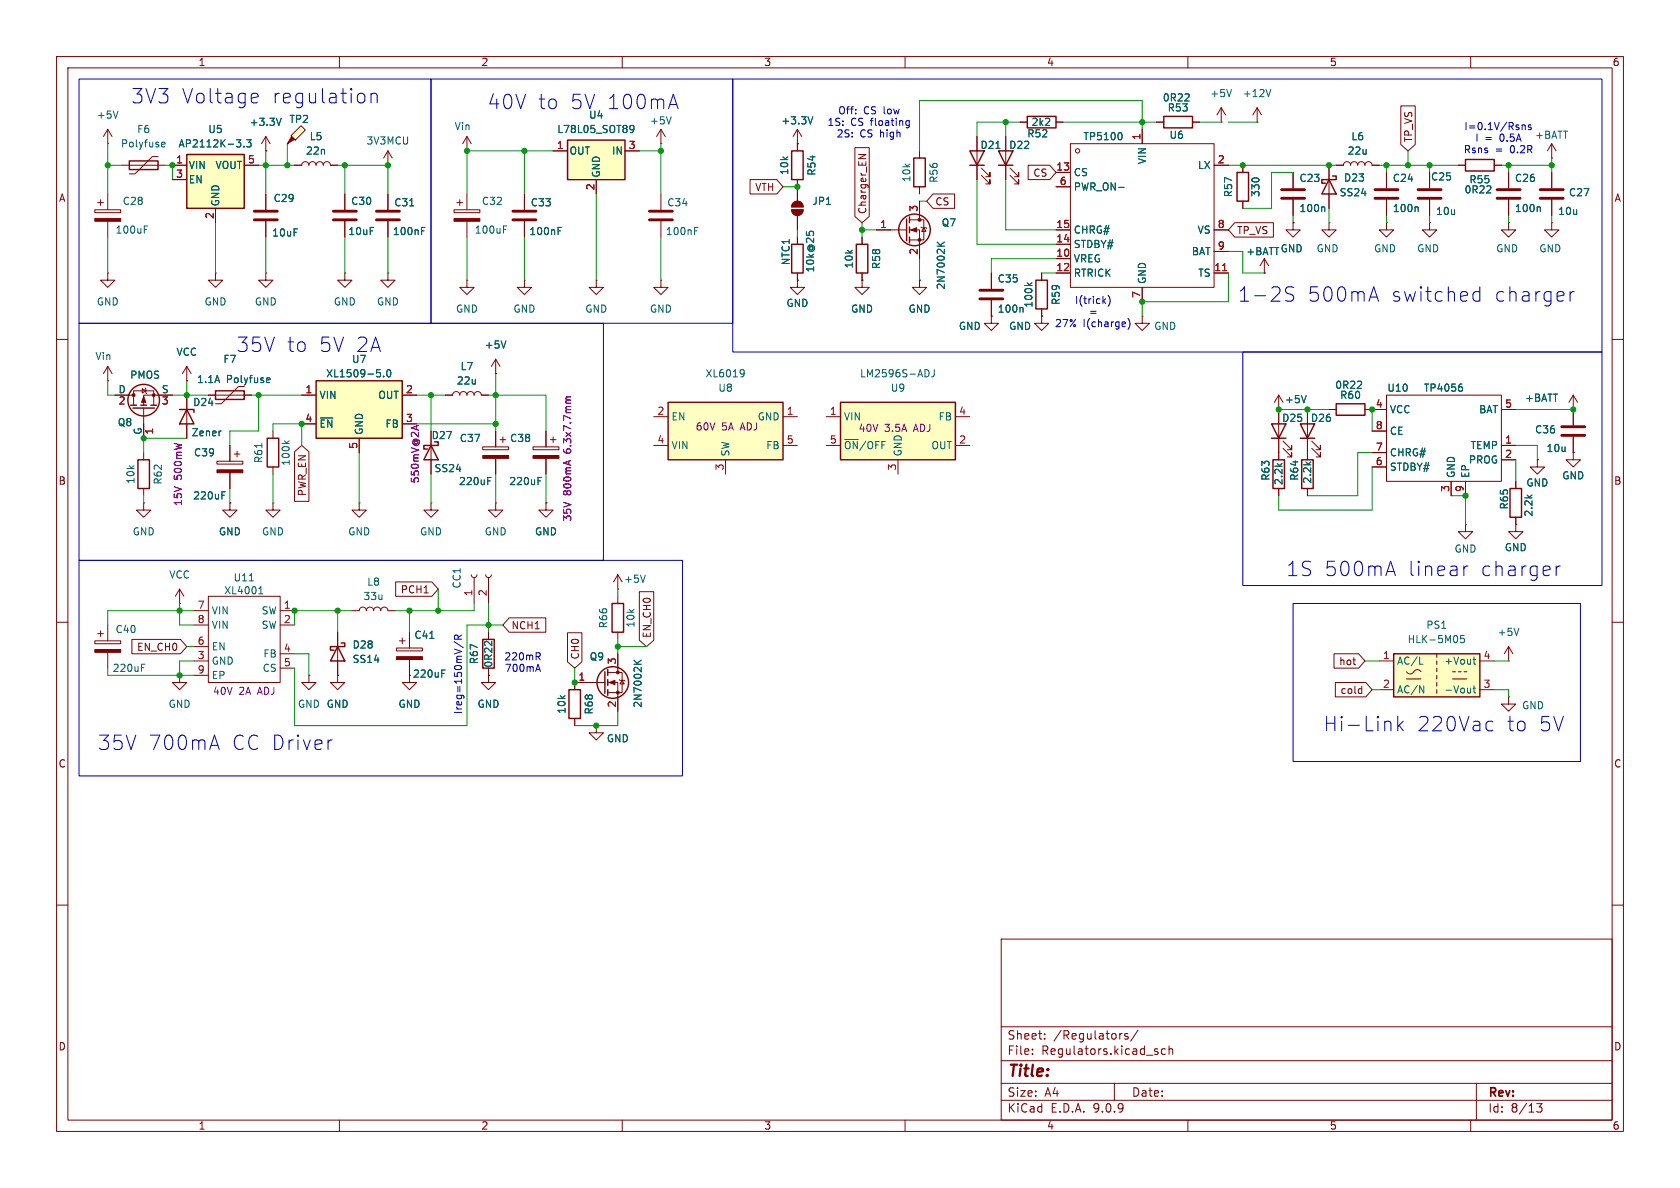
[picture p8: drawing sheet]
<svg xmlns="http://www.w3.org/2000/svg" width="297mm" height="210mm" viewBox="0 0 297 210" stroke-linecap="round" stroke-linejoin="round" font-family="sans-serif">
<g fill="none" stroke="#840000" stroke-width=".18">
<path d="M10 10h277v190h-277zM12 12h273v186h-273zM60 10v2M110 10v2M160 10v2M210 10v2M260 10v2M141 49.5v1.3h1.2l-1.2 1.3-1.3-1.3h1.3M141 49.5h.1M10 60h2M19 67.3h.1M19 64.8l-.7 1.2"/>
<path d="M19 64.8l.8 1.2M19 64.8v2.5M285 60h2M48.3 88.9v1.3h-1.3l1.3 1.2 1.2-1.2h-1.2M48.3 88.9h.1M10 110h2M16.8 113.3h4.5v.5h-4.5zM17.3 112h1M17.8 111.5v1M19 110.5v2.8M19 115.3v2.8M34.3 108h2.5"/>
<path d="M34.3 110.5h2.5M34.3 114.3h2.5M34.3 116.8h2.5M34.3 119.4h2.5M36.8 105.4h12.7v15.3h-12.7zM49.5 108h2.6M49.5 110.5h2.6M49.5 115.6h2.6M49.5 118.1h2.6M285 110h2M266.7 123.2v1.3h1.3l-1.3 1.2-1.3-1.2h1.3M266.7 123.2h.1"/>
<path d="M10 160h2M177 166h108v32h-108zM285 160h2M60 198v2M110 198v2M160 198v2M177 194.5h108M177 191.5h108M177 187.5h108M177 181.5h108M182.5 186.3v.1M182.5 185.5v.1"/>
<path d="M184.7 183.6v.1M184.7 182.8v.1M197 191.5v3M198.2 182.7h.2M199.4 182.8l-.4-.1-.2 .2 .1 .2 .5 .2v.3h-.6M201.2 182.1l-1.3 2M204.5 185.9l.2 .2-.2 .3M204.5 185.4l.2 .1M206 185.5l-.4-.1-.3 .3v.4l.2 .2h.5M206.7 185.5l.2-.1 .3 .1 .1 .9M206.7 184.9v1.5M210 198v2"/>
<path d="M260 198v2M261 191.5v6.5M271.7 195.1h.9l-.5 .6 .4 .1v.7l-.2 .1-.6-.1"/>
</g>
<path d="M25 118h.4M25 117.4h.6M44.1 102.7h.7M45.8 105h.7M45.9 104l.2-.3v1.3" fill="none" stroke="#006464" stroke-width=".18"/>
<path d="M16.8 114.8h4.5v.5h-4.5z" fill="#840000" stroke="#840000" stroke-width=".18"/>
<path d="M246.4 115.6h15.2v7.6h-15.2z" fill="#ffffc2"/>
<path d="M246.4 115.6h15.2v7.6h-15.2z" fill="none" stroke="#840000" stroke-width=".25"/>
<g fill="none" stroke="#840000" stroke-width=".18">
<path d="M243.8 116.8h2.6M248.7 118.7a.8 .8 0 0 0 .8 .4 .8 .8 0 0 0 .6-.6 .73 .73 0 0 1 1.1 .2M254 115.6v.6M254 116.8v.7M254 118.1v.6M254 119.4v.6M256.8 118.7h.5M257.8 118.7h.5M258.8 118.7h.5M261.6 116.8h2.6M266.7 116.8h.1M266.7 114.3l-.8 1.3"/>
<path d="M266.7 114.3l.8 1.3M266.7 114.3v2.5M243.8 121.9h2.6M248.7 120h2.5M254 120.7v.6M254 121.9v.7M256.8 120h2.5M261.6 121.9h2.6"/>
</g>
<path d="M251 117.4h.6M258.8 112.3h-.6v.6l.2-.1 .4 .1 .1 .2-.1 .4-.1 .1-.5-.1M260.4 116.6h.5M260.6 116.1v1.1l.3 .2M268.5 111.1l-.4 1.2M251 121.2l.7 1.3v-1.3M260.4 121.7h.5M260.6 121.2v1.1l.3 .2" fill="none" stroke="#006464" stroke-width=".18"/>
<path d="M100.3 24.8h10.2v7h-10.2z" fill="#ffffc2"/>
<g fill="none" stroke="#840000" stroke-width=".25">
<path d="M100.3 24.8h10.2v7h-10.2zM160.3 38.7v3.8M160.8 38.4v1M161.5 27.9h2.1v5.1h-2.1zM171.4 26.7h2.6l-1.3 2.5zM171.4 29.2h2.6M176.5 26.7h2.6l-1.3 2.5zM176.5 29.2h2.6M181.6 20.6h5.1v2h-5.1zM205.7 20.6h5.1v2h-5.1zM218.7 30.5h2v5.1h-2zM259.1 28.2h5.1v2h-5.1z"/>
<path d="M160.8 40.1v1M160.8 41.9v1M183.1 49.5h2.1v5.1h-2.1zM23.1 71.6h1M23.5 72.1h3.8M24.9 71.6h1M26.7 71.6h1M38.1 69.1h5.1v1.5h-5.1zM47.2 77.5h2.1v5.1h-2.1zM224.8 74.9h2.5l-1.2 2.6zM224.8 77.5h2.5M229.9 74.9h2.5l-1.3 2.6z"/>
<path d="M229.9 77.5h2.5M236.2 71.4h5.1v2h-5.1zM24.4 81.3h2v5.1h-2zM225 81.3h2.1v5.1h-2.1zM230.1 81.3h2.1v5.1h-2.1zM267 86.4h2v5h-2z"/>
<circle cx="161.7" cy="40.6" r="2.79"/>
<circle cx="25.4" cy="70.7" r="2.79"/>
</g>
<g fill="none" stroke="#840000" stroke-width=".18">
<path d="M215.9 19.1l-.8 1.2M215.9 19.1l.8 1.2M215.9 19.1v2.5M222.2 19.1l-.7 1.2M222.2 19.1l.8 1.2M222.2 19.1v2.5M80.3 37.1h4.5v.5h-4.5zM80.8 35.8h1M81.3 35.3v1M82.5 34.3v2.8M82.5 39.1v2.8M97.8 26.7h2.5"/>
<path d="M105.4 31.8v2.5M110.5 26.7h2.5M160.8 38.9h2.5v3.5h-2.5M162.6 26.7v1.2M162.6 33v1.3M162.6 35.6v3.3M172.7 24.1v7.7M173.5 31l1.5 1.5v-.7v.7h-.8M173.5 29.7l1.5 1.5v-.7v.7h-.8M177.8 24.1v7.7M178.6 31l1.5 1.5v-.7v.7h-.8M178.6 29.7l1.5 1.5v-.7v.7h-.8"/>
<path d="M180.3 21.6h1.3M186.7 21.6h1.3M186.7 30.5h2.5M186.7 33h2.5M189.2 25.4h25.4v25.4h-25.4zM201.9 22.9v2.5M204.5 21.6h1.2M210.8 21.6h1.3M214.6 29.2h2.6M215.9 21.6h.1M219.7 29.2v1.3M219.7 35.6v1.2"/>
<path d="M222.2 21.6h.1M228.6 30.5v2.8M228.6 35.3v2.8M236.2 29.2h1.3a.64 .64 0 0 1 .6-.6 .64 .64 0 0 1 .7 .6 .64 .64 0 0 1 .6-.6 .64 .64 0 0 1 .6 .6 .64 .64 0 0 1 .7-.6 .64 .64 0 0 1 .6 .6 .64 .64 0 0 1 .6-.6 .64 .64 0 0 1 .7 .6h1.2M245.1 30.5v2.8M245.1 35.3v2.8M252.7 30.5v2.8M252.7 35.3v2.8M257.8 29.2h1.3M264.2 29.2h1.2M266.7 30.5v2.8M266.7 35.3v2.8"/>
<path d="M274.3 27.9h.1M274.3 25.4v2.5M274.3 30.5v2.8M274.3 35.3v2.8M274.3 25.4l-.7 1.3M274.3 25.4l.8 1.3M82.5 49.5v1.3h1.3l-1.3 1.3-1.2-1.3h1.2M82.5 49.5h.1M105.4 49.5v1.3h1.3l-1.3 1.3-1.3-1.3h1.3M105.4 49.5h.1M154.9 40.6h5.4M160.8 40.6h1.8v5.1"/>
<path d="M162.8 40.1l.1 .2h.8l.1 .1M163.3 40.3l.4 .6h-.8zM175.3 55.9v1.3h1.2l-1.2 1.2-1.3-1.2h1.3M175.3 55.9h.1M175.3 48.3v2.8M175.3 53.1v2.8M184.1 55.9v1.3h1.3l-1.3 1.2-1.2-1.2h1.2M184.1 55.9h.1M184.1 48.3v1.2M184.1 54.6v1.3M186.7 40.6h2.5M186.7 43.2h2.5"/>
<path d="M186.7 45.7h2.5M186.7 48.3h2.5M201.9 55.9v1.3h1.3l-1.3 1.2-1.2-1.2h1.2M201.9 55.9h.1M201.9 50.8v2.5M214.6 40.6h2.6M214.6 48.3h2.6M214.6 44.5h2.6M20.3 69.9h3.3M23.6 71.6v-2.5h3.6v2.5M25.1 68.7l.7 .4-.7 .4zM25.4 72.1v5.4"/>
<path d="M25.7 68.6l.1 .1v.8l.1 .1M30.5 69.9h-5.1v1.7M36.8 69.9h7.6M40.6 78.7v2.8M41.9 79.8v1M43.2 68.3h-1l-3.1 3.1h-1M48.3 76.2v1.3M226.1 72.4h.1M226.1 69.9v11.4M226.1 69.9l-.8 1.2M226.1 69.9l.7 1.2M226.8 79.2l1.5 1.6v-.8v.8h-.7"/>
<path d="M226.8 78l1.5 1.5v-.8v.8h-.7M231.1 72.4v8.9M231.9 79.2l1.5 1.6v-.8v.8h-.7M231.9 78l1.5 1.5v-.8v.8h-.7M234.9 72.4h1.3M241.3 72.4h1.3M278.1 72.4h.1M278.1 69.9v5.3M278.1 77.2v2.8M278.1 69.9l-.7 1.2M278.1 69.9l.8 1.2M25.4 80v1.3"/>
<path d="M25.4 86.4v1.2M38.4 81.5h4.5v.5h-4.5zM40.6 88.9v1.3h1.3l-1.3 1.2-1.2-1.2h1.2M40.6 88.9h.1M40.6 83.6v2.8M41.4 80.3h1M48.3 82.6v1.2M226.1 86.4v1.2M231.1 86.4v1.2M268 92.7v1.3h1.2l-1.2 1.3-1.3-1.3h1.3M268 92.7h.1M268 85.1v1.3"/>
<path d="M268 91.4v1.3M271.8 81.3v1.3h1.2l-1.2 1.2-1.3-1.2h1.3M271.8 81.3h.1M278.1 80v1.3h1.3l-1.3 1.3-1.2-1.3h1.2M278.1 80h.1M31.7 119.4v1.3h1.3l-1.3 1.2-1.2-1.2h1.2M31.7 119.4h.1M31.7 106.7h.1M31.7 104.1l-.7 1.3M31.7 104.1l.8 1.3M31.7 104.1v2.6"/>
<circle cx="190.5" cy="26.7" r=".38"/>
</g>
<g fill="none" stroke="#006464" stroke-width=".18">
<path d="M217.7 15.8l-.4 1.3M224.7 15.8l-.5 1.3M89 39.9h.6M111.4 22.3l.2-.1 .4 .1a.84 .84 0 0 1-.3 1.1h-.2M112.1 22.7l-.3 .3-.4-.2M176.1 26.2h.7M197.8 33.1h.9M198.1 23.4a.79 .79 0 0 1 0 1.3M234 36.6l.2 .1v.7M250.5 36.6l.2 .1v.7M272.1 36.6l.2 .1v.7M89 40.6h.4"/>
<path d="M165.7 42.8l.7 .7M166.9 42.8l-.7 .5M180.7 54.3l.2 .2v.7M181.6 50l.5 .5M182.4 50l-.4 .3M46.3 78.4v.7M47.3 66.8h.4v.3l-.6 .1M47.7 67.6h-.4M50.3 77.9l.5 .5M51.1 77.9l-.5 .4M230.9 69.9l-.4 1.3M39.2 87.5h.5"/>
<path d="M39.2 86.9h.6"/>
</g>
<path d="M216.1 47.8h.8" fill="none" stroke="#a90000" stroke-width=".18"/>
<g fill="none" stroke="#840000" stroke-width=".51">
<path d="M226.6 33.5h4M226.6 35.1h4M243.1 33.5h4M243.1 35.1h4M250.7 33.5h4.1M250.7 35.1h4.1M264.7 33.5h4M264.7 35.1h4M272.3 33.5h4.1M272.3 35.1h4.1M173.2 51.3h4.1M173.2 52.8h4.1"/>
<path d="M276.1 75.4h4.1M276.1 77h4.1"/>
</g>
<g fill="#840000" stroke="#840000" stroke-width=".18">
<path d="M38.4 83.1h4.5v.5h-4.5z"/>
<path d="M25.4 70.1l.4 1h-.8z"/>
<path d="M80.3 38.6h4.5v.5h-4.5z"/>
<path d="M161 40.6l1.1-.3v.7z"/>
<circle cx="23.6" cy="69.8" r=".25"/>
<circle cx="27.2" cy="69.8" r=".25"/>
<circle cx="162.6" cy="38.9" r=".25"/>
<circle cx="162.6" cy="42.4" r=".25"/>
</g>
<path d="M148.6 71.1h20.3v10.2h-20.3z" fill="#ffffc2"/>
<path d="M234.9 31.8l1.3 2.5h-2.5zM235.6 31.1h.6v.7h-2.5v.6h.6M151.4 43.2h2v5.1h-2zM148.6 71.1h20.3v10.2h-20.3z" fill="none" stroke="#840000" stroke-width=".25"/>
<g fill="none" stroke="#840000" stroke-width=".18">
<path d="M92.7 34.3v2.8M92.7 39.1v2.8M116.8 25.4h.1M116.8 22.9l-.7 1.2M116.8 22.9l.8 1.2M116.8 22.9v2.5M228.6 39.4v1.2h1.3l-1.3 1.3-1.3-1.3h1.3M228.6 39.4h.1M234.9 39.4v1.2h1.3l-1.3 1.3-1.2-1.3h1.2M234.9 39.4h.1M234.9 29.2v7.6M245.1 39.4v1.2h1.3l-1.3 1.3-1.3-1.3h1.3"/>
<path d="M245.1 39.4h.1M252.7 39.4v1.2h1.3l-1.3 1.3-1.2-1.3h1.2M252.7 39.4h.1M266.7 39.4v1.2h1.3l-1.3 1.3-1.3-1.3h1.3M266.7 39.4h.1M274.3 39.4v1.2h1.3l-1.3 1.3-1.3-1.3h1.3M274.3 39.4h.1M92.7 49.5v1.3h1.3l-1.3 1.3-1.3-1.3h1.3M92.7 49.5h.1M152.4 49.5v1.3h1.3l-1.3 1.3-1.3-1.3h1.3M152.4 49.5h.1M152.4 41.9v1.3"/>
<path d="M152.4 48.3v1.2M162.6 49.5v1.3h1.2l-1.2 1.3-1.3-1.3h1.3M162.6 49.5h.1M223.5 48.3h.1M223.5 45.7l-.7 1.3M223.5 45.7l.8 1.3M223.5 45.7v2.6M146 73.7h2.6M146 78.7h2.6M168.9 73.7h2.5M168.9 78.7h2.5M158.7 81.3v2.5"/>
<path d="M70.1 114.6h4.6v.5h-4.6zM70.6 113.3h1M71.1 112.8v1M72.4 111.8v2.8M72.4 116.6v2.8"/>
</g>
<path d="M118.7 20.6l-.5 1.3M98.7 40.8h.4M98.7 40.2h.6M163.8 65.3a.68 .68 0 0 1 .5 .7 .68 .68 0 0 1-.5 .6M165.2 65.3v1a.41 .41 0 0 1-.5 .3M76 112.8h.7M78.1 119h.4M78.1 118.4h.6" fill="none" stroke="#006464" stroke-width=".18"/>
<path d="M90.7 37.3h4M90.7 38.9h4" fill="none" stroke="#840000" stroke-width=".51"/>
<path d="M70.1 116.1h4.6v.5h-4.6z" fill="#840000" stroke="#840000" stroke-width=".18"/>
<path d="M118.1 71.1h20.3v10.2h-20.3z" fill="#ffffc2"/>
<path d="M140 26.7h2v5.1h-2zM140 43.2h2v5.1h-2zM31.7 72.4h2.6v.5M33 72.4l1.3 2.5h-2.6zM76.2 78.7l1.3 2.6h-2.6zM76.8 78.1h.7v.6h-2.6v.7h.7M118.1 71.1h20.3v10.2h-20.3zM59.7 114.3l1.3 2.5h-2.6zM60.3 113.7h.7v.6h-2.6v.6h.7" fill="none" stroke="#840000" stroke-width=".25"/>
<g fill="none" stroke="#840000" stroke-width=".18">
<path d="M19 25.4h.1M19 22.9l-.7 1.2M19 22.9l.8 1.2M19 22.9v2.5M47 26.7h.1M47 24.1l-.8 1.3M47 24.1l.8 1.3M47 24.1v2.6M82.5 26.7h.1M82.5 24.1l-.7 1.3M82.5 24.1l.8 1.3M82.5 24.1v2.6"/>
<path d="M116.8 34.3v2.8M116.8 39.1v2.8M140 37.1h2a1.02 1.02 0 0 1-1 1 1.02 1.02 0 0 1-1-1zM140.2 35.9a1.02 1.02 0 0 1 1.2-.3 1.02 1.02 0 0 1 .6 1h-2zM141 25.4h.1M141 22.9v3.8M141 31.8v3.8M141 38.1v2.5M141 22.9l-.8 1.2M141 22.9l.7 1.2M116.8 49.5v1.3h1.3l-1.3 1.3-1.2-1.3h1.2M116.8 49.5h.1"/>
<path d="M141 41.9v1.3M141 48.3v1.2M33 69.9v7.6M76.2 76.2v7.6M85.3 79h4.6v.5h-4.6zM87.6 76.2v2.8M88.4 77.7h1M88.9 77.2v1M94.2 79h4.6v.5h-4.6zM96.5 76.2v2.8M97.3 77.7h1M97.8 77.2v1"/>
<path d="M115.6 78.7h2.5M115.6 73.7h2.5M138.4 78.7h2.6M138.4 73.7h2.6M242.6 72.4h2.5M242.6 76.2h2.5M245.1 69.9h20.3v15.2h-20.3zM265.4 78.7h2.6M265.4 72.4h2.6M63.5 88.9v1.3h1.3l-1.3 1.2-1.3-1.2h1.3M63.5 88.9h.1M76.2 88.9v1.3h1.3l-1.3 1.2-1.3-1.2h1.3"/>
<path d="M76.2 88.9h.1M87.6 88.9v1.3h1.3l-1.3 1.2-1.2-1.2h1.2M87.6 88.9h.1M87.6 81v2.8M96.5 88.9v1.3h1.3l-1.3 1.2-1.3-1.2h1.3M96.5 88.9h.1M96.5 81v2.8M128.3 81.3v2.5M242.6 80h2.5M242.6 82.6h2.5M256.5 85.1v2.5M259.1 92.7v1.3h1.2l-1.2 1.3-1.3-1.3h1.3"/>
<path d="M259.1 92.7h.1M259.1 85.1v2.5M265.4 81.3h2.6M54.6 119.4v1.3h1.3l-1.3 1.2-1.3-1.2h1.3M54.6 119.4h.1M59.7 119.4v1.3h1.3l-1.3 1.2-1.3-1.2h1.3M59.7 119.4h.1M59.7 111.8v7.6M62.2 108h1.3a.64 .64 0 0 1 .6-.7 .64 .64 0 0 1 .7 .7 .64 .64 0 0 1 .6-.7 .64 .64 0 0 1 .6 .7 .64 .64 0 0 1 .7-.7 .64 .64 0 0 1 .6 .7 .64 .64 0 0 1 .6-.7 .64 .64 0 0 1 .7 .7h1.2M72.4 119.4v1.3h1.3l-1.3 1.2-1.3-1.2h1.3M83.3 101.6l.2 .4 .3 .1 .4-.1 .1-.4M83.8 102.1v4.6"/>
<path d="M85.9 101.6l.1 .4 .4 .1 .3-.1 .2-.4M86.4 102.1v4.6M109.2 104.1h.1M109.2 101.6l-.7 1.3M109.2 101.6l.8 1.3M109.2 101.6v2.5M105.4 128.3v1.2h1.3l-1.3 1.3-1.3-1.3h1.3M105.4 128.3h.1"/>
</g>
<g fill="none" stroke="#006464" stroke-width=".18">
<path d="M20.9 19.6l-.5 1.3M49.7 20.9l-.4 1.3M143.7 20.6l-.4 1.3M122.8 40.8h.4M122.8 40.2h.6M142.6 41v.6M143 41.1l.3-.2h.3l.2 .2M39 76.2h.1M131.1 65.3l.4 .2a.84 .84 0 0 1-.3 1.1M131.6 65.9l-.3 .2h-.2M258.2 67.9h.2M258.3 68.4l.3 .2v.3l-.3 .3"/>
<path d="M86.2 85h.4M86.2 84.4h.6M95.1 85h.4M95.1 84.4h.6M114.1 101.7l-.4 1.2"/>
</g>
<path d="M114.8 37.3h4.1M114.8 38.9h4.1" fill="none" stroke="#840000" stroke-width=".51"/>
<g fill="#840000" stroke="#840000" stroke-width=".18">
<path d="M140 37.1h2a1.02 1.02 0 0 1-1 1 1.02 1.02 0 0 1-1-1z"/>
<path d="M140.2 35.9a1.02 1.02 0 0 1 1.2-.3 1.02 1.02 0 0 1 .6 1h-2z"/>
<path d="M94.2 80.5h4.6v.5h-4.6z"/>
<path d="M85.3 80.5h4.6v.5h-4.6z"/>
</g>
<path d="M73.6 75.3v.6M74 75.2l-1.3 .4M100.2 70.7l-.1 .1M100.2 70.7h.7M100.9 70.2h-.8v.3l.1 .2" fill="none" stroke="#840084" stroke-width=".18"/>
<path d="M33 27.3h10.2v9.5h-10.2z" fill="#ffffc2"/>
<path d="M22.9 28.4h5v1.6h-5zM33 27.3h10.2v9.5h-10.2z" fill="none" stroke="#840000" stroke-width=".25"/>
<path d="M21.6 29.2h7.6M27.9 27.7h-1l-3 3h-1M30.5 29.2h2.5M30.5 31.8h2.5M38.1 36.8v2.6M43.2 29.2h2.5M47 34.3v2.8M47 39.1v2.8M38.1 48.3v1.2h1.3l-1.3 1.3-1.3-1.3h1.3M38.1 48.3h.1M47 48.3v1.2h1.3l-1.3 1.3-1.3-1.3h1.3M47 48.3h.1" fill="none" stroke="#840000" stroke-width=".18"/>
<path d="M28.6 25.8l.2 .2 .3-.1M28.6 25.3l.2-.2h.2l.2 .2v.1l-.6 .2M41.8 24.7h.8l-.4 .5M42.5 25.3v.6M43.1 25.9v.1M43.6 24.7h.8l-.4 .5 .3 .1v.6l-.2 .1-.5-.1" fill="none" stroke="#006464" stroke-width=".18"/>
<path d="M45 37.3h4M45 38.9h4" fill="none" stroke="#840000" stroke-width=".51"/>
<path d="M53.2 22.2l.8 .8-1.8 1.8-.8-.8z" fill="#ffffc2"/>
<g fill="#840000" stroke="#840000" stroke-width=".18">
<path d="M51.6 24.1l.5 .5-1.3 .8z"/>
<path d="M16.8 38.6h4.5v.5h-4.5z"/>
<path d="M107.7 120.7l1-.4v.7z"/>
<circle cx="109.2" cy="118.9" r=".25"/>
<circle cx="109.2" cy="122.4" r=".25"/>
</g>
<g fill="none" stroke="#840000" stroke-width=".18">
<path d="M16.8 37.1h4.5v.5h-4.5zM17.3 35.8h1M17.8 35.3v1M19 34.3v2.8M19 39.1v2.8M50.8 25.4h.1M52.1 29.2h1.2a.64 .64 0 0 1 .7-.6 .64 .64 0 0 1 .6 .6 .64 .64 0 0 1 .6-.6 .64 .64 0 0 1 .7 .6 .64 .64 0 0 1 .6-.6 .64 .64 0 0 1 .6 .6 .64 .64 0 0 1 .7-.6 .64 .64 0 0 1 .6 .6h1.3M53.2 22.2l.8 .8-1.8 1.8-.8-.8zM61 34.3v2.8M61 39.1v2.8M68.6 29.2h.1M68.6 26.7l-.8 1.2"/>
<path d="M68.6 26.7l.7 1.2M68.6 26.7v2.5M68.6 34.3v2.8M68.6 39.1v2.8M19 48.3v1.2h1.3l-1.3 1.3-1.2-1.3h1.2M19 48.3h.1M61 48.3v1.2h1.2l-1.2 1.3-1.3-1.3h1.3M61 48.3h.1M68.6 48.3v1.2h1.2l-1.2 1.3-1.3-1.3h1.3M68.6 48.3h.1M87.6 66h.1M87.6 63.5l-.7 1.3"/>
<path d="M87.6 63.5l.8 1.3M87.6 63.5v2.5M25.4 88.9v1.3h1.3l-1.3 1.2-1.3-1.2h1.3M25.4 88.9h.1M86.4 119.4v1.3h1.2l-1.2 1.2-1.3-1.2h1.3M86.4 119.4h.1M86.4 111.8v1.2M86.4 118.1v1.3M107.4 118.9h2.6v3.5h-2.6M109.2 105.4v1.3M109.2 111.8v1.2M109.2 115.6v3.3"/>
<path d="M101.6 127v1.3M106.9 120.7h-5.3v1.2M107.4 120.7h1.8v5M109.5 120.1l.1 .2h.8l.1 .1M110 120.3l.4 .6h-.8z"/>
</g>
<path d="M25.5 39.9h.6M72.4 36.4h.8M25.5 40.6h.4M74.5 40.8h.5M74.5 40.2h.6M89.4 60.3l-.4 1.2M112.1 116.7l.7 .7M113.4 116.7l-.8 .5" fill="none" stroke="#006464" stroke-width=".18"/>
<path d="M58.9 37.3h4.1M58.9 38.9h4.1M66.5 37.3h4.1M66.5 38.9h4.1" fill="none" stroke="#840000" stroke-width=".51"/>
<g fill="none" stroke="#840000" stroke-width=".25">
<path d="M85.3 113h2.1v5.1h-2.1zM106.9 118.7v3.9M107.4 118.4v1M108.2 106.7h2v5.1h-2zM100.6 121.9h2v5.1h-2zM107.4 120.1v1.1M107.4 121.9v1"/>
<circle cx="108.3" cy="120.6" r="2.79"/>
</g>
<path d="M55.9 67.3h15.2v10.2h-15.2z" fill="#ffffc2"/>
<path d="M55.9 67.3h15.2v10.2h-15.2z" fill="none" stroke="#840000" stroke-width=".25"/>
<g fill="none" stroke="#840000" stroke-width=".18">
<path d="M247.6 18.7h2.6v6.9l-1.3 1.1-1.3-1.1zM30.5 29.2h2.5M30.5 31.8h2.5M38.1 36.8v2.6M43.2 29.2h2.5M47 26.7h.1M47 34.3v2.8M47 39.1v2.8M50.8 25.4h.1M52.1 29.2h1.2M58.4 29.2h1.3M61 34.3v2.8"/>
<path d="M61 39.1v2.8M68.6 34.3v2.8M68.6 39.1v2.8M92.7 34.3v2.8M92.7 39.1v2.8M97.8 26.7h2.5M105.4 31.8v2.5M110.5 26.7h2.5M132.6 31.7h4.7l1.1 1.3-1.1 1.3h-4.7zM141 25.4h.1M141 25.4v1.3M141 31.8v3.8"/>
<path d="M141 38.1v2.5M151.1 26.1h2.6v12.2l-1.3 1.1-1.3-1.1zM151.8 27.3h1.3l-1.3 .7M162.6 35.6v2.5M164.9 34.3h3.9v2.5h-3.9l-1.1-1.2zM172.7 24.1v2.6M172.7 29.2v2.6M177.8 24.1v2.6M177.8 29.2v2.6M180.3 21.6h1.3M181.8 29.2h3.8l1.1 1.3-1.1 1.3h-3.8zM186.7 21.6h1.3"/>
<path d="M186.7 30.5h2.5M186.7 33h2.5M201.9 22.9v2.5M204.5 21.6h1.2M210.8 21.6h1.3M214.6 29.2h2.6M218.3 39.4h6.8v2.5h-6.8l-1.1-1.3zM219.7 29.2v1.3M219.7 35.6v1.2M228.6 39.4h.1M228.6 30.5v2.8M228.6 35.3v2.8"/>
<path d="M234.9 29.2v2.6M234.9 34.3v2.5M236.2 29.2h1.3M242.6 29.2h1.2M245.1 30.5v2.8M245.1 35.3v2.8M252.7 30.5v2.8M252.7 35.3v2.8M257.8 29.2h1.3M264.2 29.2h1.2M266.7 30.5v2.8M266.7 35.3v2.8"/>
<path d="M274.3 30.5v2.8M274.3 35.3v2.8M141 49.5h.1M141 41.9v1.3M141 48.3v1.2M152.4 49.5h.1M152.4 41.9v1.3M152.4 48.3v1.2M154.9 40.6h2.6M162.6 49.5h.1M162.6 43.2v2.5M175.3 55.9h.1"/>
<path d="M175.3 48.3v2.8M175.3 53.1v2.8M184.1 55.9h.1M184.1 48.3v1.2M184.1 54.6v1.3M186.7 40.6h2.5M186.7 43.2h2.5M186.7 45.7h2.5M186.7 48.3h2.5M201.9 50.8v2.5M214.6 40.6h2.6M214.6 48.3h2.6"/>
<path d="M214.6 44.5h2.6M223.5 48.3h.1M20.3 69.9h2.6M25.4 74.9v2.6M27.9 69.9h2.6M33 67.3h.1M33 64.8l-.7 1.2M33 64.8l.8 1.2M33 64.8v2.5M33 69.9v2.5M33 74.9v2.6M36.8 69.9h1.3"/>
<path d="M40.6 78.7v2.8M43.2 69.9h1.2M52.1 79.9l1.2-1.2 1.3 1.2v8.7h-2.5zM53.3 69.9h2.6M53.3 74.9h2.6M63.5 77.5v2.5M71.1 69.9h2.6M71.1 74.9h2.6M76.2 76.2v2.5M78.7 69.9h1.3a.64 .64 0 0 1 .6-.7 .64 .64 0 0 1 .7 .7 .64 .64 0 0 1 .6-.7 .64 .64 0 0 1 .6 .7 .64 .64 0 0 1 .7-.7 .64 .64 0 0 1 .6 .7 .64 .64 0 0 1 .7-.7 .64 .64 0 0 1 .6 .7h1.3M87.6 66h.1M87.6 76.2v2.8"/>
<path d="M96.5 76.2v2.8M226.1 72.4h.1M226.1 72.4v2.5M226.1 77.5v3.8M231.1 72.4v2.5M231.1 77.5v3.8M234.9 72.4h1.3M241.3 72.4h3.8M242.6 76.2h2.5M265.4 72.4h2.6M265.4 78.7h2.6M278.1 72.4h.1"/>
<path d="M278.1 72.4v2.8M278.1 77.2v2.8M40.6 88.9h.1M40.6 83.6v2.8M76.2 81.3v2.5M87.6 81v2.8M96.5 88.9h.1M96.5 81v2.8M226.1 86.4v1.2M231.1 86.4v1.2M242.6 80h2.5M242.6 82.6h2.5"/>
<path d="M256.5 85.1v2.5M259.1 85.1v2.5M265.4 81.3h2.6M268 92.7h.1M268 85.1v1.3M268 91.4v1.3M271.8 81.3h.1M278.1 80h.1M23.3 113h8.6l1.1 1.3-1.1 1.3h-8.6zM59.7 119.4h.1M59.7 111.8v2.5M59.7 116.8v2.6"/>
<path d="M69.9 102.9h6.5l1.1 1.2-1.1 1.3h-6.5zM72.4 111.8v2.8M72.4 116.6v2.8M86.4 119.4h.1M86.4 111.8v1.2M86.4 118.1v1.3M90 109.2h6.5v2.6h-6.5l-1.1-1.3zM100.3 111.9h2.6v5.1l-1.3 1.1-1.3-1.1zM109.2 115.6v2.5M113 104.6h2.6v8.6l-1.3 1.1-1.3-1.1zM235.8 115.6h4.4l1.1 1.2-1.1 1.3h-4.4zM101.6 127v1.3"/>
<path d="M104.1 120.7h-2.5v1.2M105.4 128.3h.1M109.2 123.2v2.5M236.1 120.6h5.4l1.1 1.3-1.1 1.3h-5.4zM240.6 121.7l.1 .1M240.7 121.3v1.3M240.7 122.5l-.1 .1"/>
</g>
<g fill="none" stroke="#006464" stroke-width=".18">
<path d="M41.8 24.7h.8l-.4 .5M42.5 25.3v.6M43.1 25.9v.1M43.6 24.7h.8l-.4 .5 .3 .1v.6l-.2 .1-.5-.1M49.7 20.9l-.4 1.3M72.4 36.4h.8M111.4 22.3l.2-.1 .4 .1a.84 .84 0 0 1-.3 1.1h-.2M112.1 22.7l-.3 .3-.4-.2M143.7 20.6l-.4 1.3M176.1 26.2h.7M197.8 33.1h.9M198.1 23.4a.79 .79 0 0 1 0 1.3"/>
<path d="M234 36.6l.2 .1v.7M250.5 36.6l.2 .1v.7M272.1 36.6l.2 .1v.7M74.5 40.8h.5M74.5 40.2h.6M98.7 40.8h.4M98.7 40.2h.6M142.6 41v.6M143 41.1l.3-.2h.3l.2 .2M165.7 42.8l.7 .7M166.9 42.8l-.7 .5M180.7 54.3l.2 .2v.7"/>
<path d="M181.6 50l.5 .5M182.4 50l-.4 .3M39 76.2h.1M47.3 66.8h.4v.3l-.6 .1M47.7 67.6h-.4M56.6 73.9h2.2M67.2 66v.5M67.8 66.5v.1M68.5 65.4l.2-.1a.68 .68 0 0 1 .4 .7 .68 .68 0 0 1-.4 .6 .84 .84 0 0 1-.2-1.2zM89.4 60.3l-.4 1.2M230.9 69.9l-.4 1.3M258.2 67.9h.2"/>
<path d="M258.3 68.4l.3 .2v.3l-.3 .3M39.2 87.5h.5M39.2 86.9h.6M86.2 85h.4M86.2 84.4h.6M95.1 85h.4M95.1 84.4h.6M76 112.8h.7M78.1 119h.4M78.1 118.4h.6M112.1 116.7l.7 .7M113.4 116.7l-.8 .5"/>
</g>
<g fill="none" stroke="#009600" stroke-width=".18">
<path d="M19 29.2h2.6M19 25.4v8.9M29.2 29.2h1.3v2.6M38.1 39.4v8.9M45.7 29.2h6.4M47 26.7v7.6M50.8 25.4v3.8M59.7 29.2h8.9v5.1M61 29.2v5.1M92.7 26.7v7.6M97.8 26.7h-15.3v7.6M105.4 34.3v15.2"/>
<path d="M113 26.7h3.8M116.8 25.4v8.9M138.4 33h2.6M152.4 39.4v2.5M162.6 35.6h1.2M172.7 31.8v11.4h14M177.8 21.6v2.5M177.8 31.8v8.8h8.9M180.3 21.6h-7.6v2.5M188 21.6h16.5M201.9 22.9v-5.1h-39.3v8.9M212.1 21.6h3.8"/>
<path d="M217.2 21.6h5M217.2 29.2h19M228.6 30.5h-3.8v6.3h-5.1M228.6 38.1v1.3M234.9 36.8v2.6M243.8 29.2h14M245.1 29.2v1.3M245.1 38.1v1.3M248.9 26.7v2.5M252.7 29.2v1.3M252.7 38.1v1.3M265.4 29.2h8.9"/>
<path d="M266.7 29.2v1.3M266.7 38.1v1.3M274.3 27.9v2.6M274.3 38.1v1.3M19 41.9v6.4M47 41.9v6.4M61 41.9v6.4M68.6 41.9v6.4M82.5 41.9v7.6M92.7 41.9v7.6M116.8 41.9v7.6M141 40.6v1.3"/>
<path d="M152.4 40.6h2.5M162.6 45.7v3.8M184.1 48.3h2.6M186.7 45.7h-11.4v2.6M217.2 48.3v5h-15.3v2.6M217.2 44.5h2.5v3.8h3.8M19 67.3v2.6h1.3M30.5 69.9h6.3M33 77.5h-7.6v2.5M33 67.3v2.6M44.4 69.9h8.9M45.7 69.9v6.3h-5.1v2.5"/>
<path d="M48.3 76.2v-1.3h5v3.8M73.7 74.9h13.9M73.7 69.9h5M76.2 69.9v6.3M86.4 69.9h10.1v6.3M87.6 66v10.2M226.1 72.4h8.8M242.6 72.4v3.8M268 78.7h3.8v2.6M268 72.4h10.1M25.4 87.6v1.3M40.6 86.4v2.5"/>
<path d="M48.3 83.8v5.1M63.5 80v8.9M76.2 83.8v5.1M87.6 83.8v5.1M96.5 83.8v5.1M242.6 82.6v7.6h-16.5v-2.6M242.6 80h-2.6v7.6h-8.9M256.5 87.6h2.6v5.1M268 81.3v3.8M19 118.1v1.3h15.3M31.7 106.7v3.8h2.6M33 114.3h1.3"/>
<path d="M34.3 116.8h-2.6v2.6M34.3 108h-15.3v2.5M52.1 115.6h2.5v3.8M59.7 108v3.8M62.2 108h-10.1v2.5M72.4 108v3.8M77.5 104.1v3.9M83.8 106.7v1.3h-14M86.4 106.7v5.1M88.9 110.5h-6.4v17.8h-30.4v-10.2M101.6 118.1v2.6M109.2 114.3h5.1"/>
<path d="M109.2 104.1v1.3M109.2 113v2.6M241.3 116.8h2.5M264.2 116.8h2.5M109.2 125.7v2.6h-7.6M242.6 121.9h1.2M264.2 121.9h2.5v1.3"/>
</g>
<g fill="none" stroke="#0000c2" stroke-width=".18">
<path d="M14 14h62.2v43.2h-62.2zM44.8 16.5l.7 .1 .1 .5-1.2 .2M45.5 18.1l-.7 .1M65.6 16.7a.63 .63 0 0 1 1.1 .2v1.3M65.6 16.5v1.7M76.2 14h53.3v43.2h-53.3zM118.4 18.5h1.2M119 16.7l.9 2.5M129.5 14h153.7v48.2h-153.7zM160.2 22.1l.2 .1 .3-.1M160.7 21.3v1.1l-.2 .2-.3-.1M160.7 21.4l-.3-.1-.2 .1"/>
<path d="M269.1 22.1v.8M269.1 22.2l.2-.1h.3v.8M270.7 22.1h-.3l-.2 .2v.1l.5 .2v.3h-.5M14 57.2h92.7v41.9h-92.7zM195.1 53.2l.4 .5M195.5 52.8l-.5 .5M195.9 52.2a1.46 1.46 0 0 1 0 1.9M199.4 56.3a1.46 1.46 0 0 1 0 1.9M227.3 51.4a.93 .93 0 0 0 .9 .6 .62 .62 0 0 1 .5 .6 .62 .62 0 0 1-.5 .6l-.9-.1M228.7 50.8l-1-.1-.4 .5M242.9 50.7l.8 2.5M260.5 53l.4 .2 .7-.1"/>
<path d="M261.6 50.7v2.5M261.6 51.7l-.7-.2-.4 .3M277.6 51.5v1.7M278.3 51.5a.65 .65 0 0 0-.7 .5M219.7 62.2h63.5v41.3h-63.5zM14 99.1h106.6v38.1h-106.6zM245.8 99.2l.9 2.6M80.3 113.4l1.6 1.1M81 113l-.1-.6-.1-.1h-.3l-.2 .7h1.3M81.6 112.3l-.6 .4M94.8 118.3h.6M95.1 116.1l.4 .6"/>
<path d="M95.1 117.4l.4 1.3M95.3 115.4l.2 .2-.1 .3-.1 .2M228.6 106.7h50.8v27.9h-50.8zM258.8 100.1v1.7M259.5 100.1a.65 .65 0 0 0-.7 .4M275.1 100.1v1.7M275.8 100.1a.65 .65 0 0 0-.7 .4M37.9 129.9l.9 2.6M58.5 130.8h.2M247.1 126.6v2.6M247.3 128.2l.8 1M248.1 127.5l-1 1"/>
<path d="M263.2 127.5l.7 .1M263.9 129.1l-.7 .1"/>
</g>
<path d="M216.1 47.8h.8" fill="none" stroke="#a90000" stroke-width=".18"/>
<path d="M73.6 75.3v.6M74 75.2l-1.3 .4M100.2 70.7l-.1 .1M100.2 70.7h.7M100.9 70.2h-.8v.3l.1 .2" fill="none" stroke="#840084" stroke-width=".18"/>
<g fill="#009600" stroke="#009600" stroke-width=".18">
<circle cx="259.1" cy="87.6" r=".46"/>
<circle cx="201.9" cy="21.6" r=".46"/>
<circle cx="177.8" cy="21.6" r=".46"/>
<circle cx="201.9" cy="53.3" r=".46"/>
<circle cx="152.4" cy="40.6" r=".46"/>
<circle cx="219.7" cy="29.2" r=".46"/>
<circle cx="245.1" cy="29.2" r=".46"/>
<circle cx="234.9" cy="29.2" r=".46"/>
<circle cx="141" cy="33" r=".46"/>
<circle cx="266.7" cy="29.2" r=".46"/>
<circle cx="274.3" cy="29.2" r=".46"/>
<circle cx="252.7" cy="29.2" r=".46"/>
<circle cx="248.9" cy="29.2" r=".46"/>
<circle cx="278.1" cy="72.4" r=".46"/>
<circle cx="242.6" cy="72.4" r=".46"/>
<circle cx="231.1" cy="72.4" r=".46"/>
<circle cx="226.1" cy="72.4" r=".46"/>
<circle cx="82.5" cy="26.7" r=".46"/>
<circle cx="92.7" cy="26.7" r=".46"/>
<circle cx="50.8" cy="29.2" r=".46"/>
<circle cx="61" cy="29.2" r=".46"/>
<circle cx="116.8" cy="26.7" r=".46"/>
<circle cx="68.6" cy="29.2" r=".46"/>
<circle cx="31.7" cy="108" r=".46"/>
<circle cx="31.7" cy="119.4" r=".46"/>
<circle cx="52.1" cy="108" r=".46"/>
<circle cx="59.7" cy="108" r=".46"/>
<circle cx="101.6" cy="120.7" r=".46"/>
<circle cx="76.2" cy="69.9" r=".46"/>
<circle cx="53.3" cy="74.9" r=".46"/>
<circle cx="87.6" cy="69.9" r=".46"/>
<circle cx="87.6" cy="74.9" r=".46"/>
<circle cx="86.4" cy="110.5" r=".46"/>
<circle cx="77.5" cy="108" r=".46"/>
<circle cx="72.4" cy="108" r=".46"/>
<circle cx="30.5" cy="29.2" r=".46"/>
<circle cx="19" cy="29.2" r=".46"/>
<circle cx="47" cy="29.2" r=".46"/>
<circle cx="109.2" cy="114.3" r=".46"/>
<circle cx="105.4" cy="128.3" r=".46"/>
<circle cx="25.4" cy="77.5" r=".46"/>
<circle cx="33" cy="69.9" r=".46"/>
<circle cx="45.7" cy="69.9" r=".46"/>
</g>
<g font-size="3.5" fill="#0000c2">
<text x="23.2" y="18.5">3V3</text>
<text x="32.1" y="18.5">Voltage</text>
<text x="48" y="18.5">regulation</text>
<text x="86.2" y="19.5">40V</text>
<text x="95.1" y="19.5">to</text>
<text x="100.7" y="19.5">5V 100mA</text>
<text x="218.8" y="53.6">1-2S</text>
<text x="231.1" y="53.6">500mA</text>
<text x="245.8" y="53.6">switched</text>
<text x="264" y="53.6">charger</text>
<text x="41.8" y="62.5">35V</text>
<text x="50.7" y="62.5">to</text>
<text x="56.3" y="62.5">5V 2A</text>
<text x="227.4" y="102.1">1S 500mA</text>
<text x="248.8" y="102.1">linear</text>
<text x="261.6" y="102.1">charger</text>
<text x="233.9" y="129.5">Hi-Link</text>
<text x="250.5" y="129.5">220Vac</text>
<text x="266.3" y="129.5">to</text>
<text x="271.9" y="129.5">5V</text>
<text x="17.3" y="132.8">35V</text>
<text x="26.2" y="132.8">700mA</text>
<text x="40.9" y="132.8">CC Driver</text>
</g>
<text font-size="2.8" fill="#840000" x="178" y="190.9">Title:</text>
<g font-size="2.1" fill="#840000">
<text x="178" y="184">Sheet:</text>
<text x="186.2" y="184">/Regulators/</text>
<text x="178" y="186.7">File:</text>
<text x="184.1" y="186.7">Regulators.kicad_sch</text>
<text x="178" y="196.9">KiCad</text>
<text x="178" y="194.1">Size:</text>
<text x="184.7" y="194.1">A4</text>
<text x="185.7" y="196.9">E.D.A.</text>
<text x="193.3" y="196.9">9.0.9</text>
<text x="200" y="194.1">Date:</text>
<text x="263" y="194.3">Rev:</text>
<text x="263" y="196.9">Id:</text>
<text x="267.1" y="196.9">8/13</text>
</g>
<g font-size="1.8" fill="#840000">
<text x="35" y="11.9">1</text>
<text x="85" y="11.9">2</text>
<text x="135" y="11.9">3</text>
<text x="185" y="11.9">4</text>
<text x="235" y="11.9">5</text>
<text x="285" y="11.9">6</text>
<text x="249.9" y="25.2" transform="rotate(-90 249.9 25.2)">TP_VS</text>
<text x="10.3" y="35.9">A</text>
<text x="133.4" y="34">VTH</text>
<text x="182.6" y="31.4">CS</text>
<text x="285.3" y="35.9">A</text>
<text x="153.4" y="37.9" transform="rotate(-90 153.4 37.9)">Charger_EN</text>
<text x="165.3" y="36.5">CS</text>
<text x="218.6" y="41.6">TP_VS</text>
<text x="10.3" y="85.9">B</text>
<text x="54.3" y="87.8" transform="rotate(-90 54.3 87.8)">PWR_EN</text>
<text x="285.3" y="85.9">B</text>
<text x="70.8" y="105.1">PCH1</text>
<text x="90.3" y="111.4">NCH1</text>
<text x="115.3" y="112.9" transform="rotate(-90 115.3 112.9)">EN_CH0</text>
<text x="24.1" y="115.3">EN_CH0</text>
<text x="72.9" y="120">220uF</text>
<text x="102.6" y="116.7" transform="rotate(-90 102.6 116.7)">CH0</text>
<text x="236.6" y="117.8">hot</text>
<text x="236.9" y="122.9">cold</text>
<text x="10.3" y="135.9">C</text>
<text x="285.3" y="135.9">C</text>
<text x="10.3" y="185.9">D</text>
<text x="285.3" y="185.9">D</text>
<text x="35" y="199.9">1</text>
<text x="85" y="199.9">2</text>
<text x="135" y="199.9">3</text>
<text x="185" y="199.9">4</text>
<text x="235" y="199.9">5</text>
<text x="285" y="199.9">6</text>
</g>
<g font-size="1.8" fill="#006464">
<text x="213.9" y="17.4">+5V</text>
<text x="219.6" y="17.4">+12V</text>
<text x="17" y="21.2">+5V</text>
<text x="24.1" y="23.7">F6</text>
<text x="36.7" y="23.7">U5</text>
<text x="44" y="22.5">+3.3V</text>
<text x="51.1" y="21.9">TP2</text>
<text x="80.3" y="23.2">Vin</text>
<text x="98.4" y="23.7">L78L05_SOT89</text>
<text x="104" y="21.2">U4</text>
<text x="114.8" y="22.2">+5V</text>
<text x="138" y="22.2">+3.3V</text>
<text x="182.3" y="22.5">2k2</text>
<text x="205.5" y="18.1">0R22</text>
<text x="206.3" y="19.9">R53</text>
<text x="21.3" y="26.3">Polyfuse</text>
<text x="31.5" y="26.3">AP2112K-3.3</text>
<text x="54" y="27.5">22n</text>
<text x="54.7" y="25">L5</text>
<text x="64.7" y="25.8">3V3MCU</text>
<text x="100.6" y="27.5">OUT</text>
<text x="108.1" y="27.5">IN</text>
<text x="173.2" y="26.5">D21</text>
<text x="178.3" y="26.5">D22</text>
<text x="181.5" y="24.5">R52</text>
<text x="191.4" y="25">TP5100</text>
<text x="202.8" y="29.1" transform="rotate(-90 202.8 29.1)">VIN</text>
<text x="206.7" y="24.7">U6</text>
<text x="238.1" y="27.5">22u</text>
<text x="238.8" y="25">L6</text>
<text x="271.3" y="24.7">+BATT</text>
<text x="33.3" y="30.1">VIN</text>
<text x="33.3" y="32.6">EN</text>
<text x="38" y="30.1">VOUT</text>
<text x="48.3" y="35.9">C29</text>
<text x="106.3" y="31.5" transform="rotate(-90 106.3 31.5)">GND</text>
<text x="139.5" y="31" transform="rotate(-90 139.5 31)">10k</text>
<text x="144.4" y="31.2" transform="rotate(-90 144.4 31.2)">R54</text>
<text x="161.1" y="32.3" transform="rotate(-90 161.1 32.3)">10k</text>
<text x="166" y="32.4" transform="rotate(-90 166 32.4)">R56</text>
<text x="189.7" y="31.3">CS</text>
<text x="189.7" y="33.9">PWR_ON-</text>
<text x="211.7" y="30.1">LX</text>
<text x="218" y="35" transform="rotate(-90 218 35)">R57</text>
<text x="222.9" y="34.9" transform="rotate(-90 222.9 34.9)">330</text>
<text x="229.6" y="32.4">C23</text>
<text x="236.7" y="34.9">SS24</text>
<text x="237.5" y="32.3">D23</text>
<text x="246.1" y="32.4">C24</text>
<text x="252.9" y="32.1">C25</text>
<text x="258.8" y="34.4">0R22</text>
<text x="259.7" y="32.6">R55</text>
<text x="267.7" y="32.4">C26</text>
<text x="277.3" y="34.9">C27</text>
<text x="20.3" y="41.5">100uF</text>
<text x="21.6" y="36.4">C28</text>
<text x="39" y="36.6" transform="rotate(-90 39 36.6)">GND</text>
<text x="61.5" y="41.8">10uF</text>
<text x="62" y="36.4">C30</text>
<text x="69.4" y="41.8">100nF</text>
<text x="69.6" y="36.7">C31</text>
<text x="83.8" y="41.5">100uF</text>
<text x="85.1" y="36.4">C32</text>
<text x="93.5" y="41.8">100nF</text>
<text x="93.7" y="36.7">C33</text>
<text x="117.6" y="41.8">100nF</text>
<text x="117.9" y="36.7">C34</text>
<text x="143.5" y="36.4">JP1</text>
<text x="166.4" y="40.2">Q7</text>
<text x="189.7" y="41.5">CHRG#</text>
<text x="211.6" y="41.5">VS</text>
<text x="229.6" y="37.7">100n</text>
<text x="246.1" y="37.7">100n</text>
<text x="253.8" y="38.2">10u</text>
<text x="267.7" y="37.7">100n</text>
<text x="275.4" y="38.2">10u</text>
<text x="48" y="42">10uF</text>
<text x="139.8" y="47" transform="rotate(-90 139.8 47)">NTC1</text>
<text x="151" y="47.5" transform="rotate(-90 151 47.5)">10k</text>
<text x="155.8" y="47.7" transform="rotate(-90 155.8 47.7)">R58</text>
<text x="189.7" y="44">STDBY#</text>
<text x="189.7" y="46.6">VREG</text>
<text x="210.6" y="45.3">BAT</text>
<text x="220.2" y="45.3">+BATT</text>
<text x="226.3" y="44.8">GND</text>
<text x="232.7" y="44.8">GND</text>
<text x="242.8" y="44.8">GND</text>
<text x="250.4" y="44.8">GND</text>
<text x="264.4" y="44.8">GND</text>
<text x="272" y="44.8">GND</text>
<text x="144.1" y="48.3" transform="rotate(-90 144.1 48.3)">10k@25</text>
<text x="167.2" y="51.3" transform="rotate(-90 167.2 51.3)">2N7002K</text>
<text x="176.3" y="50.1">C35</text>
<text x="189.7" y="49.1">RTRICK</text>
<text x="202.8" y="50.3" transform="rotate(-90 202.8 50.3)">GND</text>
<text x="211.7" y="49.1">TS</text>
<text x="17" y="54.2">GND</text>
<text x="36.1" y="54.2">GND</text>
<text x="45" y="54.2">GND</text>
<text x="58.9" y="54.2">GND</text>
<text x="66.5" y="54.2">GND</text>
<text x="80.5" y="55.5">GND</text>
<text x="90.7" y="55.5">GND</text>
<text x="103.4" y="55.5">GND</text>
<text x="114.8" y="55.5">GND</text>
<text x="138.9" y="54.5">GND</text>
<text x="150.4" y="55.5">GND</text>
<text x="160.5" y="55.5">GND</text>
<text x="169.4" y="58.5">GND</text>
<text x="176.3" y="55.5">100n</text>
<text x="178.3" y="58.5">GND</text>
<text x="182.7" y="54.5" transform="rotate(-90 182.7 54.5)">100k</text>
<text x="187.6" y="54" transform="rotate(-90 187.6 54)">R59</text>
<text x="204" y="58.5">GND</text>
<text x="16.8" y="63.9">Vin</text>
<text x="31.1" y="63.1">VCC</text>
<text x="39.4" y="64.4">F7</text>
<text x="62.1" y="64.4">U7</text>
<text x="81.3" y="65.6">L7</text>
<text x="85.6" y="61.8">+5V</text>
<text x="20.9" y="69.6">D</text>
<text x="22.9" y="67.2">PMOS</text>
<text x="28.5" y="69.6">S</text>
<text x="34" y="72">D24</text>
<text x="34.7" y="67.9">1.1A</text>
<text x="40" y="67.9">Polyfuse</text>
<text x="56.4" y="70.7">VIN</text>
<text x="57.6" y="66.9">XL1509-5.0</text>
<text x="66.8" y="70.7">OUT</text>
<text x="80.7" y="68.2">22u</text>
<text x="124.6" y="66.9">XL6019</text>
<text x="126.9" y="69.4">U8</text>
<text x="151.9" y="66.9">LM2596S-ADJ</text>
<text x="157.4" y="69.4">U9</text>
<text x="227.1" y="71.5">+5V</text>
<text x="236" y="68.9">0R22</text>
<text x="236.8" y="70.7">R60</text>
<text x="245.2" y="69.4">U10</text>
<text x="251.6" y="69.4">TP4056</text>
<text x="269.5" y="71.2">+BATT</text>
<text x="20.7" y="75.5">Q8</text>
<text x="25.1" y="76.9" transform="rotate(-90 25.1 76.9)">G</text>
<text x="33.8" y="77.3">Zener</text>
<text x="56.4" y="75.8">~{EN}</text>
<text x="64.4" y="77" transform="rotate(-90 64.4 77)">GND</text>
<text x="68.1" y="75.8">FB</text>
<text x="76.2" y="77.8">D27</text>
<text x="118.6" y="74.5">EN</text>
<text x="133.8" y="74.5">GND</text>
<text x="149.1" y="74.5">VIN</text>
<text x="165.8" y="74.5">FB</text>
<text x="226.6" y="74.8">D25</text>
<text x="231.7" y="74.8">D26</text>
<text x="245.6" y="73.3">VCC</text>
<text x="245.6" y="77.1">CE</text>
<text x="261.4" y="73.3">BAT</text>
<text x="271.3" y="76.8">C36</text>
<text x="34.2" y="80.9">C39</text>
<text x="46.6" y="82" transform="rotate(-90 46.6 82)">R61</text>
<text x="51.4" y="82.4" transform="rotate(-90 51.4 82.4)">100k</text>
<text x="76.7" y="83.7">SS24</text>
<text x="81.2" y="78.3">C37</text>
<text x="90.1" y="78.3">C38</text>
<text x="118.6" y="79.6">VIN</text>
<text x="129.1" y="80.8" transform="rotate(-90 129.1 80.8)">SW</text>
<text x="135.4" y="79.6">FB</text>
<text x="149.1" y="79.6">~{ON}/OFF</text>
<text x="159.6" y="80.8" transform="rotate(-90 159.6 80.8)">GND</text>
<text x="164.6" y="79.6">OUT</text>
<text x="245.6" y="80.9">CHRG#</text>
<text x="245.6" y="83.4">STDBY#</text>
<text x="259.6" y="82.1">PROG</text>
<text x="259.9" y="79.6">TEMP</text>
<text x="273.3" y="80.1">10u</text>
<text x="24" y="85.6" transform="rotate(-90 24 85.6)">10k</text>
<text x="28.8" y="85.8" transform="rotate(-90 28.8 85.8)">R62</text>
<text x="34.1" y="88.5">220uF</text>
<text x="81" y="86">220uF</text>
<text x="89.9" y="86">220uF</text>
<text x="224.6" y="85.1" transform="rotate(-90 224.6 85.1)">R63</text>
<text x="226.9" y="85.8" transform="rotate(-90 226.9 85.8)">2.2k</text>
<text x="229.7" y="85.1" transform="rotate(-90 229.7 85.1)">R64</text>
<text x="232" y="85.6" transform="rotate(-90 232 85.6)">2.2k</text>
<text x="257.4" y="84.6" transform="rotate(-90 257.4 84.6)">GND</text>
<text x="259.9" y="84.6" transform="rotate(-90 259.9 84.6)">EP</text>
<text x="269.7" y="86.2">GND</text>
<text x="276.1" y="84.9">GND</text>
<text x="23.4" y="94.8">GND</text>
<text x="38.6" y="94.8">GND</text>
<text x="46.2" y="94.8">GND</text>
<text x="61.5" y="94.8">GND</text>
<text x="74.2" y="94.8">GND</text>
<text x="85.6" y="94.8">GND</text>
<text x="94.5" y="94.8">GND</text>
<text x="266.8" y="90.2" transform="rotate(-90 266.8 90.2)">R65</text>
<text x="271.1" y="91.4" transform="rotate(-90 271.1 91.4)">2.2k</text>
<text x="257" y="97.9">GND</text>
<text x="265.9" y="97.6">GND</text>
<text x="29.8" y="102.5">VCC</text>
<text x="39.5" y="105.3">XL4001</text>
<text x="41.2" y="103">U11</text>
<text x="64.2" y="106.3">33u</text>
<text x="64.8" y="103.7">L8</text>
<text x="81.6" y="104.1" transform="rotate(-90 81.6 104.1)">CC1</text>
<text x="110.2" y="103.2">+5V</text>
<text x="20.3" y="112.1">C40</text>
<text x="37.3" y="108.8">VIN</text>
<text x="37.3" y="111.4">VIN</text>
<text x="46.2" y="108.8">SW</text>
<text x="46.2" y="111.4">SW</text>
<text x="73.2" y="113.1">C41</text>
<text x="107.5" y="111.2" transform="rotate(-90 107.5 111.2)">R66</text>
<text x="112.4" y="111" transform="rotate(-90 112.4 111)">10k</text>
<text x="248.8" y="113.9">HLK-5M05</text>
<text x="252.1" y="111.4">PS1</text>
<text x="264.7" y="112.6">+5V</text>
<text x="19.8" y="119">220uF</text>
<text x="37.3" y="115.2">EN</text>
<text x="37.3" y="117.7">GND</text>
<text x="46.3" y="119">CS</text>
<text x="46.5" y="116.4">FB</text>
<text x="62.2" y="114.8">D28</text>
<text x="62.2" y="117.4">SS14</text>
<text x="84.7" y="117.5" transform="rotate(-90 84.7 117.5)">R67</text>
<text x="87.2" y="118.1" transform="rotate(-90 87.2 118.1)">0R22</text>
<text x="104.1" y="116.9">Q9</text>
<text x="246.9" y="117.7">AC/L</text>
<text x="255.2" y="117.7">+Vout</text>
<text x="29.7" y="125.3">GND</text>
<text x="37.3" y="120.2">EP</text>
<text x="52.6" y="125.3">GND GND</text>
<text x="57.7" y="125.3">GND</text>
<text x="70.4" y="125.3">GND</text>
<text x="84.3" y="125.3">GND</text>
<text x="113.6" y="125.2" transform="rotate(-90 113.6 125.2)">2N7002K</text>
<text x="246.9" y="122.8">AC/N</text>
<text x="255.2" y="122.8">-Vout</text>
<text x="269" y="125.6">GND</text>
<text x="100.2" y="126.3" transform="rotate(-90 100.2 126.3)">10k</text>
<text x="105" y="126.4" transform="rotate(-90 105 126.4)">R68</text>
<text x="107.2" y="131.4">GND</text>
</g>
<g font-size="1.8" fill="#0000c2">
<text x="146.2" y="22.5">1S:</text>
<text x="148.1" y="20.4">Off:</text>
<text x="150.4" y="22.5">CS floating</text>
<text x="152.7" y="20.4">CS low</text>
<text x="258.8" y="23.2">I=0.1V/Rsns</text>
<text x="147.8" y="24.5">2S:</text>
<text x="152" y="24.5">CS high</text>
<text x="258.7" y="27.3">Rsns</text>
<text x="260.7" y="25.3">I</text>
<text x="262.5" y="25.3">=</text>
<text x="264.3" y="27.3">=</text>
<text x="265.2" y="25.3">0.5A</text>
<text x="267.1" y="27.3">0.2R</text>
<text x="189.9" y="53.9">I(trick)</text>
<text x="186.4" y="58">27%</text>
<text x="191.5" y="58">I(charge)</text>
<text x="192.4" y="56">=</text>
<text x="89.1" y="116.9">220mR</text>
<text x="89.1" y="119">700mA</text>
<text x="81.9" y="126.3" transform="rotate(-90 81.9 126.3)">Ireg=150mV/R</text>
</g>
<g font-size="1.8" fill="#a90000">
<text x="31" y="29">1</text>
<text x="43.7" y="29">5</text>
<text x="98.4" y="26.4">1</text>
<text x="111.1" y="26.4">3</text>
<text x="201.7" y="24.8" transform="rotate(-90 201.7 24.8)">1</text>
<text x="215.2" y="29">2</text>
<text x="31" y="31.5">3</text>
<text x="105.2" y="33.7" transform="rotate(-90 105.2 33.7)">2</text>
<text x="186.6" y="30.2">13</text>
<text x="187.3" y="32.8">6</text>
<text x="37.8" y="38.8" transform="rotate(-90 37.8 38.8)">2</text>
<text x="155.5" y="40.4">1</text>
<text x="162.3" y="37.5" transform="rotate(-90 162.3 37.5)">3</text>
<text x="186.6" y="40.4">15</text>
<text x="215.2" y="40.4">8</text>
<text x="162.3" y="45.2" transform="rotate(-90 162.3 45.2)">2</text>
<text x="186.6" y="42.9">14</text>
<text x="186.6" y="45.5">10</text>
<text x="215.2" y="44.2">9</text>
<text x="186.6" y="48">12</text>
<text x="201.7" y="52.8" transform="rotate(-90 201.7 52.8)">7</text>
<text x="214.6" y="48">11</text>
<text x="20.9" y="71.8">2</text>
<text x="28.5" y="71.8">3</text>
<text x="53.9" y="69.6">1</text>
<text x="71.7" y="69.6">2</text>
<text x="27.4" y="76.9" transform="rotate(-90 27.4 76.9)">1</text>
<text x="53.9" y="74.7">4</text>
<text x="71.7" y="74.7">3</text>
<text x="116.1" y="73.4">2</text>
<text x="139" y="73.4">1</text>
<text x="146.6" y="73.4">1</text>
<text x="169.5" y="73.4">4</text>
<text x="243.1" y="72.1">4</text>
<text x="243.1" y="75.9">8</text>
<text x="266" y="72.1">5</text>
<text x="63.2" y="79.4" transform="rotate(-90 63.2 79.4)">5</text>
<text x="116.1" y="78.5">4</text>
<text x="128" y="83.3" transform="rotate(-90 128 83.3)">3</text>
<text x="139" y="78.5">5</text>
<text x="146.6" y="78.5">5</text>
<text x="158.5" y="83.3" transform="rotate(-90 158.5 83.3)">3</text>
<text x="169.5" y="78.5">2</text>
<text x="243.1" y="79.8">7</text>
<text x="243.1" y="82.3">6</text>
<text x="266" y="78.5">1</text>
<text x="266" y="81">2</text>
<text x="256.3" y="87.1" transform="rotate(-90 256.3 87.1)">3</text>
<text x="258.8" y="87.1" transform="rotate(-90 258.8 87.1)">9</text>
<text x="34.9" y="107.7">7</text>
<text x="50.1" y="107.7">1</text>
<text x="83.6" y="105.5" transform="rotate(-90 83.6 105.5)">1</text>
<text x="86.1" y="105.5" transform="rotate(-90 86.1 105.5)">2</text>
<text x="34.9" y="110.2">8</text>
<text x="50.1" y="110.2">2</text>
<text x="34.9" y="114">6</text>
<text x="34.9" y="116.6">3</text>
<text x="34.9" y="119.1">9</text>
<text x="50.1" y="115.3">4</text>
<text x="50.1" y="117.9">5</text>
<text x="109" y="117.5" transform="rotate(-90 109 117.5)">3</text>
<text x="244.4" y="116.6">1</text>
<text x="262.2" y="116.6">4</text>
<text x="102.2" y="120.4">1</text>
<text x="109" y="125.2" transform="rotate(-90 109 125.2)">2</text>
<text x="244.4" y="121.7">2</text>
<text x="262.2" y="121.7">3</text>
</g>
<g font-size="1.8" fill="#840084">
<text x="122.9" y="76.3">60V</text>
<text x="127.6" y="76.3">5A</text>
<text x="131" y="76.3">ADJ</text>
<text x="151.7" y="76.6">40V</text>
<text x="156.4" y="76.6">3.5A</text>
<text x="161.7" y="76.6">ADJ</text>
<text x="101.2" y="80" transform="rotate(-90 101.2 80)">6.3x7.7mm</text>
<text x="32.4" y="89.5" transform="rotate(-90 32.4 89.5)">15V</text>
<text x="32.4" y="84.9" transform="rotate(-90 32.4 84.9)">500mW</text>
<text x="74.3" y="85.5" transform="rotate(-90 74.3 85.5)">550mV@2A</text>
<text x="101.2" y="87.6" transform="rotate(-90 101.2 87.6)">800mA</text>
<text x="101.2" y="92.3" transform="rotate(-90 101.2 92.3)">35V</text>
<text x="37.5" y="123">40V</text>
<text x="42.2" y="123">2A</text>
<text x="45.7" y="123">ADJ</text>
</g>
</svg>
